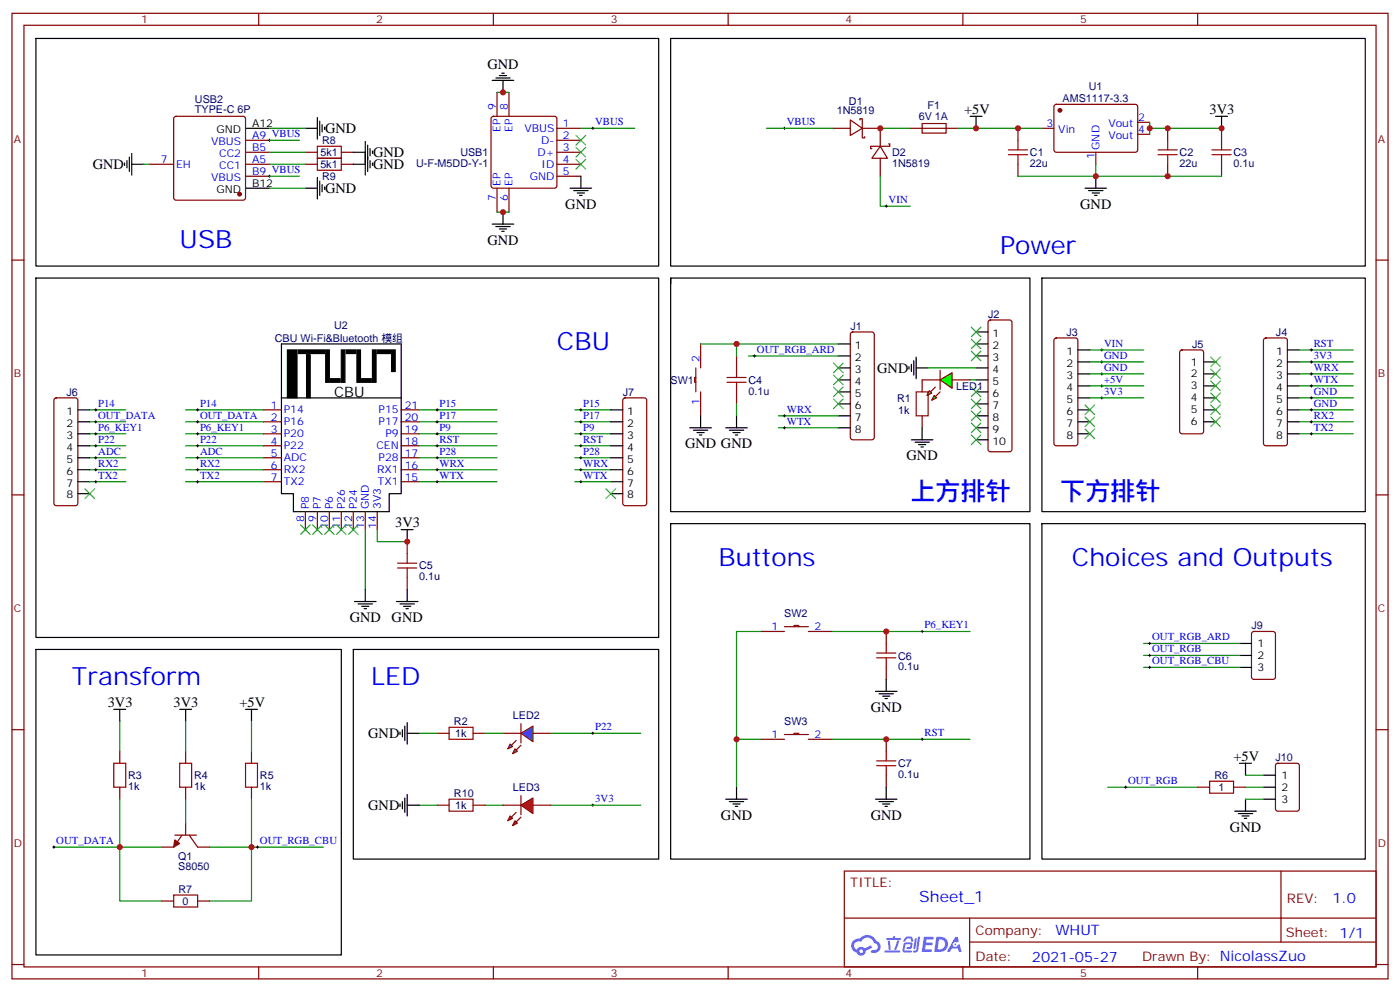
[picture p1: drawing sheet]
<svg xmlns="http://www.w3.org/2000/svg" width="412mm" height="292mm" viewBox="0 0 412 292" stroke-linecap="round" stroke-linejoin="round" font-family="sans-serif">
<g fill="none" stroke="#870000" stroke-width=".35">
<path d="M3.5 3.9h405.4v284.4h-405.4zM7.1 7.4h398.2v277.3h-398.2zM76.2 3.9v3.5M145.3 3.9v3.5M214.5 3.9v3.5M283.6 3.9v3.5M352.8 3.9v3.5M3.5 76.6h3.6M405.3 76.6h3.6M3.5 145.7h3.6M405.3 145.7h3.6M3.5 214.9h3.6"/>
<path d="M405.3 214.9h3.6M248.7 256.5h156.6v28.2h-156.6zM377.3 256.5v20.9M248.7 270.4h156.5M285.6 277.4h119.6M285.6 270.4v14.1M3.5 284h3.6M76.2 284.7v3.6M145.3 284.7v3.6M214.5 284.7v3.6M283.6 284.7v3.6M352.8 284.7v3.6"/>
<path d="M405.3 284h3.6"/>
</g>
<g fill="#5487ff">
<path d="M272.1 275.8h2.6l.3 .2-.1 .6h-2l-.1 1h1.6l.4 .4-.4 .4h-1.7l-.2 1.1 1.8 .1 .3 .3-.2 .4h-2.9z"/>
<path d="M281.4 275.9h.7l.4 1.3-.7 .3a.74 .74 0 0 0-1.1 .3 .74 .74 0 0 0 .5 1.1 .74 .74 0 0 0 .9-.7l.5-.3 .7 2.4h-.9l-.2-1h-1.9l-.5 1h-.9z"/>
<path d="M269.5 276.3h.6l-.4 2.9a.31 .31 0 0 1-.3 .3 .31 .31 0 0 1-.3-.3z"/>
<path d="M270.4 275.8h.6l-.5 4a.89 .89 0 0 1-.7 .7 .89 .89 0 0 1-.9-.3l1-.5z"/>
<path d="M266.8 276l.6-.2 1.2 .1 .5 1.3-.6 .1-.4-.9-1 .1a.95 .95 0 0 1-1 .8l-.1-.2z"/>
<path d="M266.4 277.7l1.8-.2a1.04 1.04 0 0 1 .6 1.1 1.04 1.04 0 0 1-.8 .9h-.7a.29 .29 0 0 1-.3-.4 .29 .29 0 0 1 .3-.2h.7l.2-.8h-1.4l-.4 1.8h1.9a.29 .29 0 0 1 .3 .3 .29 .29 0 0 1-.3 .3h-2l-.4-.3 .2-2.1z"/>
<path d="M260.5 279.9h4.4a.3 .3 0 0 1 .3 .3 .3 .3 0 0 1-.3 .3h-4.3z"/>
<path d="M264.3 277h.6l-.5 1.6a1.02 1.02 0 0 1-.7 1.2l-.2-.3z"/>
<path d="M261.5 277h.6l.3 2.4-.3 .3-.3-.2z"/>
<path d="M261.1 276.2h1.9l.2-.5h.5l-.1 .5h1.5a.29 .29 0 0 1 .3 .3 .29 .29 0 0 1-.3 .3h-3.9z"/>
<path d="M275.8 275.9l-.6 4.4h1.4a2.27 2.27 0 0 0 2.7-2.3 2.27 2.27 0 0 0-2.7-2.1zM276.6 276.6a1.5 1.5 0 0 1 1.8 1.6 1.5 1.5 0 0 1-1.9 1.3h-.3z"/>
<path d="M251.4 277a2.09 2.09 0 0 0 1 3.5 1.37 1.37 0 0 0 1.5 .9 1.37 1.37 0 0 0 1.1-1.4l2-1-.5-.7-1.8 1a1.4 1.4 0 0 0-2.3 .4 1.32 1.32 0 0 1-.6-1.9 1.32 1.32 0 0 1 1.9-.4 2.02 2.02 0 0 1 2-1.3 2.02 2.02 0 0 1 1.8 1.7 1.09 1.09 0 0 1 1.1 1.3 1.09 1.09 0 0 1-1.6 .7 .41 .41 0 0 0-.5 .3 .41 .41 0 0 0 .4 .5 1.89 1.89 0 0 0 2.4-1.2 1.89 1.89 0 0 0-1.2-2.4 2.98 2.98 0 0 0-5-.6l-1 .1zM253.2 280.1a.52 .52 0 0 1 1 0 .52 .52 0 0 1-1 0z"/>
<circle cx="281.4" cy="278.1" r=".28"/>
</g>
<g fill="none" stroke="#870000" stroke-width=".35">
<path d="M51.4 34.5l.5-.2h19.7l.5 .2 .2 .5v23.2l-.2 .5-.5 .2h-19.7l-.5-.2-.2-.5v-23.2zM144.9 34.5l.4-.2h18l.5 .2 .2 .5v19.7l-.2 .5-.5 .2h-18l-.5-.2-.2-.5v-19.7zM146.4 27.2v7.1M149.9 27.2v7.1M164 37.8h7.1M259.3 37.8v5.3M268.1 37.8h14.1M271.6 36.4h7.1v2.8h-7.1zM299.9 37.8v3.5M306.9 37.8h3.5M310.7 30.9l.4-.2 23.6 .1 .4 .6v13l-.7 .4h-23.5l-.5-.7v-12.7zM335.1 36h3.6"/>
<path d="M335.1 39.5h3.6M344 37.8v3.5M359.8 37.8v3.5M44.1 48.4h7.1M72.3 48.4h7.1M72.3 41.3h7.1M72.3 44.8h7.1M72.3 51.9h7.1M146.4 55.4v7.1M149.9 55.4v7.1M164 48.4h7.1M164 41.3h7.1"/>
<path d="M164 44.8h7.1M164 51.9h7.1M259.3 43.1l2.1 3.5h-4.6zM259.3 46.6v5.3M261.8 42.4h.3v.7h-5.6v.7h.3M299.9 48.4v3.5M322.8 44.8v3.6M344 48.4v3.5M359.8 48.4v3.5M250.7 98l.5-.2h5.6l.5 .2 .2 .5v30.3l-.2 .5-.5 .2h-5.6l-.5-.2-.2-.5v-30.3zM291.3 94.4l.4-.2h5.7l.5 .2 .2 .5v37.4l-.2 .5-.5 .2h-5.7l-.5-.2-.2-.5v-37.4zM310.7 99.7l.4-.2h5.7l.5 .2 .2 .5v30.4l-.2 .5-.5 .2h-5.7l-.4-.3-.3-.4v-30.4z"/>
<path d="M372.4 99.7l.5-.2h5.6l.5 .2 .2 .5v30.4l-.2 .5-.5 .2h-5.6l-.5-.3-.2-.4v-30.4zM205 111.2h-.4v1.4h.4M205 108.3v7.1M206.4 101.3v7M206.4 115.4v7M217 104.8v3.5M217 115.4v3.5M271.6 111.9v3.5M347.7 103.3l.5-.3h5.6l.7 .5v23.5l-.4 .7h-5.9l-.7-.4v-23.5zM77.6 120.7h5.3M77.6 138.3h5.3M77.6 134.8h5.3"/>
<path d="M77.6 131.3h5.3M77.6 127.7h5.3M77.6 124.2h5.3M118.2 120.7h5.3M118.2 138.3h5.3M118.2 134.8h5.3M118.2 131.3h5.3M118.2 127.7h5.3M118.2 124.2h5.3M271.6 122.4v3.6M77.6 141.9h5.3M90 150.7v5.3"/>
<path d="M93.5 150.7v5.3M97 150.7v5.3M100.5 150.7v5.3M104.1 150.7v5.3M107.6 150.7v5.3M111.1 150.7v5.3M118.2 141.9h5.3M119.9 159.5v3.5M119.9 170.1v3.5M224 185.9h7.1M231.1 184.5h7M233.9 184.5v-.3h1.4v.3"/>
<path d="M238.1 185.9h7.1M261.1 185.9v3.6M261.1 196.5v3.6M368.9 186.2l.5-.3h5.6l.7 .5v13l-.5 .6-5.8 .1-.7-.5v-12.9zM128.8 215.9h3.5M139.3 215.9h3.6M224 217.7h7.1M231.1 216.3h7M233.9 216.3v-.4h1.4v.4M238.1 217.7h7.1M261.1 217.7v3.5M35.3 221.2v3.6"/>
<path d="M35.3 231.8v3.5M54.7 221.2v3.6M54.7 231.8v3.5M74.1 221.2v3.6M74.1 231.8v3.5M261.1 228.3v3.5M352.8 231.8h3.5M363.4 231.8h3.5M375.9 225l.5-.2h5.7l.6 .4 .1 13-.5 .6-5.9 .1-.6-.5-.1-12.9zM51.5 245.9h6.4M53.6 245.9l-2.4 3.5h-3.6M54.7 242.4v3.5"/>
<path d="M55.7 245.9l2.5 3.5h3.5M47.6 265.3h3.6M58.2 265.3h3.5"/>
</g>
<g fill="none" stroke="#000" stroke-width=".35">
<path d="M10.6 11.3h183.4v67.1h-183.4zM197.6 11.3h204.6v67.1h-204.6zM72.3 37.8h7.1M90 37.8h3.5M93.5 34.6v6.4M94.2 35.7v4.2M94.9 36.7v2.1M95.6 37.4v.7M145 23.7h6.3M146 23h4.3M147.1 22.3h2.1M147.8 21.6h.7"/>
<path d="M148.2 23.7v3.5M285.8 34.3h3.5M287.5 34.3v3.5M358.1 34.3h3.5M359.8 34.3v3.5M36.7 48v.7M37.4 47.3v2.1M38.1 46.2v4.3M38.8 48.4h3.5M38.8 45.2v6.3M72.3 55.4h7.1M90 55.4h3.5"/>
<path d="M93.5 52.2v6.4M94.2 53.3v4.2M94.9 54.4v2.1M95.6 55.1v.7M167.9 55.4h6.4M169 56.1h4.2M170 56.8h2.2M170.7 57.5h.7M171.1 51.9v3.5M319.6 55.4h6.4M320.7 56.1h4.2M321.7 56.8h2.1"/>
<path d="M322.4 57.5h.7M322.8 51.9v3.5M145 66h6.3M146 66.7h4.3M147.1 67.4h2.1M147.8 68.1h.7M148.2 62.5v3.5M10.6 81.9h183.4v105.8h-183.4zM197.6 81.9v68.8h105.8v-68.8h-105.8v1.7M287.5 97.8h3.5M306.9 81.9h95.3v68.8h-95.3zM82.9 117.2v28.2h3.5v5.3h28.3v-5.3h3.5v-28.2"/>
<path d="M82.9 117.2v-15.9h35.3v15.9M82.9 117.2h35.3M246.9 101.3h3.6M246.9 104.8h3.6M246.9 108.3h3.6M246.9 111.9h3.6M246.9 115.4h3.6M246.9 118.9h3.6M267.8 108v.7M268.5 107.3v2.1M269.2 106.2v4.3M269.9 108.3h3.5"/>
<path d="M269.9 105.2v6.3M287.5 101.3h3.5M287.5 104.8h3.5M287.5 108.3h3.5M287.5 111.9h3.5M287.5 115.4h3.5M287.5 118.9h3.5M317.5 117.2h3.5M317.5 103h3.5M317.5 106.6h3.5M317.5 110.1h3.5M317.5 113.6h3.5"/>
<path d="M354.5 117.2h3.6M354.5 106.6h3.6M354.5 110.1h3.6M354.5 113.6h3.6M379.2 117.2h3.6M379.2 103h3.6M379.2 106.6h3.6M379.2 110.1h3.6M379.2 113.6h3.6M203.2 126h6.3M204.3 126.7h4.2M205.3 127.4h2.1"/>
<path d="M206 128.1h.7M206.4 122.4v3.6M213.8 126h6.3M214.8 126.7h4.3M215.9 127.4h2.1M216.6 128.1h.7M217 122.4v3.6M246.9 122.4h3.6M246.9 126h3.6M268.5 129.5h6.3M269.5 130.2h4.3M270.6 130.9h2.1"/>
<path d="M271.3 131.6h.7M271.6 126v3.5M287.5 122.4h3.5M287.5 126h3.5M287.5 129.5h3.5M317.5 120.7h3.5M317.5 124.2h3.5M317.5 127.7h3.5M354.5 120.7h3.6M354.5 124.2h3.6M379.2 120.7h3.6M379.2 124.2h3.6"/>
<path d="M379.2 127.7h3.6M118.2 156h3.5M119.9 156v3.5M197.6 154.2h105.8v98.8h-105.8zM306.9 154.2h95.3v98.8h-95.3zM104.4 177.1h6.4M105.5 177.8h4.2M106.5 178.5h2.2M107.2 179.2h.7M107.6 173.6v3.5M116.8 177.1h6.3M117.8 177.8h4.3"/>
<path d="M118.9 178.5h2.1M119.6 179.2h.7M119.9 173.6v3.5M10.6 191.2h89.9v90h-89.9zM104.1 191.2h89.9v61.8h-89.9zM365.1 196.5h3.6M365.1 189.5h3.6M365.1 193h3.6M33.5 208.9h3.5M35.3 208.9v3.5M52.9 208.9h3.5M54.7 208.9v3.5"/>
<path d="M72.3 208.9h3.5M74.1 208.9v3.5M117.8 215.6v.7M118.5 214.9v2.1M119.2 213.8v4.3M119.9 212.8v6.3M119.9 215.9h3.6M257.9 203.6h6.3M258.9 204.3h4.3M260 205h2.1M260.7 205.7h.7M261.1 200.1v3.5"/>
<path d="M213.8 235.3h6.3M214.8 236h4.3M215.9 236.7h2.1M216.6 237.5h.7M217 231.8v3.5M257.9 235.3h6.3M258.9 236h4.3M260 236.7h2.1M260.7 237.5h.7M261.1 231.8v3.5M363.7 238.9h6.4M364.8 239.6h4.2"/>
<path d="M365.1 224.8h3.6M366.9 224.8v3.5M366.9 235.3v3.6M372.2 235.3h3.5M372.2 228.3h3.5M372.2 231.8h3.5M365.8 240.3h2.1M366.5 241h.7"/>
</g>
<g fill="#870000" stroke="#870000" stroke-width=".35">
<path d="M51.5 247.3l1.4 1.1-1.7 1z"/>
<circle cx="70.6" cy="57.2" r=".53"/>
<circle cx="312.2" cy="32.5" r=".53"/>
</g>
<g fill="none" stroke="#000" stroke-width=".29">
<path d="M174.3 37.8h.7M174.6 37.4v.7M230.7 37.8h.7M231.1 37.4v.7M79 41.3h.7M79 51.9h.7M79.4 41v.7M79.4 51.5v.7M260.7 60.7h.7M261.1 60.4v.7M221.9 104.8h.7M222.2 104.5v.7"/>
<path d="M324.2 117.2h.7M324.2 113.6h.7M324.2 110.1h.7M324.2 106.6h.7M324.2 103h.7M324.6 102.7v.7M324.6 106.2v.7M324.6 109.7v.8M324.6 113.3v.7M324.6 116.8v.7M385.9 117.2h.7M385.9 113.6h.7"/>
<path d="M385.9 110.1h.7M385.9 106.6h.7M385.9 103h.7M386.3 102.7v.7M386.3 106.2v.7M386.3 109.7v.8M386.3 113.3v.7M386.3 116.8v.7M57.9 120.7h.7M57.9 124.2h.7M57.9 127.7h.7M57.9 131.3h.7"/>
<path d="M57.9 134.8h.7M57.9 138.3h.7M58.2 120.3v.7M58.2 123.9v.7M58.2 127.4v.7M58.2 130.9v.7M58.2 134.4v.7M58.2 138v.7M128.4 120.7h.7M128.4 124.2h.7M128.4 127.7h.7M128.4 131.3h.7"/>
<path d="M128.4 134.8h.7M128.4 138.3h.7M128.8 120.3v.7M128.8 123.9v.7M128.8 127.4v.7M128.8 130.9v.7M128.8 134.4v.7M128.8 138v.7M230.7 122.4h.7M230.7 126h.7M231.1 122.1v.7M231.1 125.6v.7"/>
<path d="M385.9 120.7h.7M385.9 124.2h.7M385.9 127.7h.7M386.3 120.3v.7M386.3 123.9v.7M386.3 127.4v.7M57.9 141.9h.7M58.2 141.5v.7M128.4 141.9h.7M128.8 141.5v.7M271.3 185.9h.7M271.6 185.6v.7"/>
<path d="M338.3 189.5h.7M338.3 196.5h.7M338.3 193h.7M338.7 189.1v.7M338.7 192.7v.7M338.7 196.2v.7M271.3 217.7h.7M271.6 217.3v.8M331.3 231.8h.7M331.6 231.5v.7M15.5 249.4h.7M15.9 249.1v.7"/>
<path d="M75.5 249.4h.7M75.8 249.1v.7"/>
</g>
<g fill="none" stroke="#008700" stroke-width=".35">
<path d="M79.4 37.8h10.6M146.4 27.2h3.5M171.1 37.8h15.9M338.7 37.8h21.1M338.7 36v3.5M42.3 48.4h1.8M79.4 41.3h8.8M79.4 51.9h8.8M79.4 55.4h10.6M259.3 51.9v8.8h8.8M299.9 51.9h59.9M322.8 48.4v3.5"/>
<path d="M146.4 62.5h3.5M206.4 101.3h40.5M217 101.3v3.5M217 118.9v3.5M220.5 104.8h26.4M273.4 108.3h14.1M285.8 111.9h1.7M321 117.2h15.9M321 103h15.9M321 106.6h15.9M321 110.1h15.9M321 113.6h15.9"/>
<path d="M382.8 117.2h15.8M382.8 103h15.8M382.8 106.6h15.8M382.8 110.1h15.8M382.8 113.6h15.8M54.7 120.7h22.9M54.7 124.2h22.9M54.7 127.7h22.9M54.7 131.3h22.9M54.7 134.8h22.9M54.7 138.3h22.9M123.5 120.7h22.9"/>
<path d="M123.5 124.2h22.9M123.5 127.7h22.9M123.5 131.3h22.9M123.5 134.8h22.9M123.5 138.3h22.9M229.3 122.4h17.6M229.3 126h17.6M382.8 120.7h15.8M382.8 124.2h15.8M382.8 127.7h15.8M54.7 141.9h22.9M107.6 156v17.6"/>
<path d="M111.1 156v3.5h8.8M123.5 141.9h22.9M224 185.9h-7v45.9M245.2 185.9h40.6M336.9 189.5h28.2M336.9 193h28.2M336.9 196.5h28.2M35.3 212.4v8.8M54.7 212.4v8.8M74.1 212.4v8.8M217 217.7h7M245.2 217.7h40.6"/>
<path d="M35.3 235.3v30h12.3M54.7 235.3v7.1M74.1 235.3v30h-12.4M326.3 231.8h26.5M366.9 228.3h5.3M366.9 235.3h5.3M366.9 231.8h5.3M15.9 249.4h31.7M61.7 249.4h33.5"/>
</g>
<g fill="none" stroke="#3c3" stroke-width=".35">
<path d="M169.7 39.9l2.8 2.8M172.5 39.9l-2.8 2.8M169.7 43.4l2.8 2.8M169.7 47l2.8 2.8M172.5 43.4l-2.8 2.8M172.5 47l-2.8 2.8M286.1 96.3l2.8 2.9M286.1 99.9l2.8 2.8M288.9 96.3l-2.8 2.9M288.9 99.9l-2.8 2.8M245.5 106.9l2.9 2.8M245.5 110.5l2.9 2.8"/>
<path d="M245.5 114l2.9 2.8M245.5 117.5l2.9 2.8M248.4 106.9l-2.9 2.8M248.4 110.5l-2.9 2.8M248.4 114l-2.9 2.8M248.4 117.5l-2.9 2.8M286.1 103.4l2.8 2.8M286.1 114l2.8 2.8M286.1 117.5l2.8 2.8M288.9 103.4l-2.8 2.8M288.9 114l-2.8 2.8M288.9 117.5l-2.8 2.8"/>
<path d="M319.6 119.3l2.8 2.8M322.4 119.3l-2.8 2.8M356.7 105.2l2.8 2.8M356.7 108.7l2.8 2.8M356.7 112.2l2.8 2.8M356.7 115.7l2.8 2.9M356.7 119.3l2.8 2.8M359.5 105.2l-2.8 2.8M359.5 108.7l-2.8 2.8M359.5 112.2l-2.8 2.8M359.5 115.7l-2.8 2.9M359.5 119.3l-2.8 2.8"/>
<path d="M286.1 121l2.8 2.9M286.1 124.6l2.8 2.8M286.1 128.1l2.8 2.8M288.9 121l-2.8 2.9M288.9 124.6l-2.8 2.8M288.9 128.1l-2.8 2.8M319.6 122.8l2.8 2.8M319.6 126.3l2.8 2.9M322.4 122.8l-2.8 2.8M322.4 126.3l-2.8 2.9M356.7 122.8l2.8 2.8M359.5 122.8l-2.8 2.8"/>
</g>
<g fill="none" stroke="#a10000" stroke-width=".35">
<path d="M297 45.5h5.7M297 44.1h5.7M299.9 41.3v2.8M299.9 45.5v2.9M341.1 45.5h5.7M341.1 44.1h5.7M344 41.3v2.8M344 45.5v2.9M357 45.5h5.7M357 44.1h5.7M359.8 41.3v2.8M359.8 45.5v2.9"/>
<path d="M214.1 112.6h5.7M214.1 111.2h5.7M217 108.3v2.9M217 112.6v2.8M269.9 115.4h3.5v7h-3.5zM117.1 167.3h5.7M117.1 165.8h5.7M119.9 163v2.8M119.9 167.3v2.8M258.2 193.7h5.7M258.2 192.3h5.7M261.1 189.5v2.8"/>
<path d="M261.1 193.7v2.8M132.3 214.2h7v3.5h-7zM33.5 224.8h3.5v7h-3.5zM52.9 224.8h3.5v7h-3.5zM72.3 224.8h3.5v7h-3.5zM258.2 225.5h5.7M258.2 224h5.7M261.1 221.2v2.8M261.1 225.5v2.8M356.3 230h7.1v3.6h-7.1zM51.2 263.6h7v3.5h-7z"/>
</g>
<path d="M84.7 103h2.8v14.2h-2.8zM87.8 103h7.8v1.1h-7.8zM90.3 104.5h1.1v12.7h-1.1zM96 103h1v9.6h-1zM97.4 111.5h2.8v1.1h-2.8zM100.5 103h1.1v9.6h-1.1zM102 103h2.8v1.1h-2.8zM105.1 103h1.1v9.6h-1.1zM106.5 111.5h2.9v1.1h-2.9zM109.7 103h1.1v9.6h-1.1zM111.1 103h3.9v1.1h-3.9zM115.4 103h1v6.4h-1z" fill="#000" stroke="#000" stroke-width=".35"/>
<path d="M153.5 215.9l3.5-2.1v4.6z" fill="#09f" stroke="#870000" stroke-width=".35"/>
<path d="M153.5 213.1v5.7z" fill="#f00" stroke="#870000" stroke-width=".35"/>
<g fill="#870000" stroke="#870000" stroke-width=".35">
<path d="M153.5 219.5l-1.5 1.4z"/>
<path d="M152 218.1l-1.4 1.4z"/>
</g>
<g fill="#09f" stroke="#870000" stroke-width=".35">
<path d="M151.7 220.5l.7 .7-1.4 .7z"/>
<path d="M150.3 219.1l.7 .7-1.4 .7z"/>
</g>
<g fill="none" stroke="#870000" stroke-width=".35">
<path d="M245.2 37.8h5.3M250.5 35.3l3.5 2.5-3.5 2.1zM253.3 35.3v-.3h.7v5.6h.7v-.3M254 37.8h5.3M90 44.8h3.5M90 48.4h3.5M100.5 44.8h3.6M100.5 48.4h3.6M16.1 117.4l.5-.2h5.6l.5 .2 .2 .5v30.3l-.2 .5-.5 .2h-5.6l-.5-.2-.2-.5v-30.3zM183.7 117.4l.4-.2h5.7l.5 .2 .2 .5v30.3l-.2 .5-.5 .2h-5.7l-.4-.2-.3-.5v-30.3zM148.2 215.9h5.3M157 215.9h5.3"/>
<path d="M128.8 237.1h3.5M139.3 237.1h3.6"/>
</g>
<g fill="none" stroke="#008700" stroke-width=".35">
<path d="M225.8 37.8h19.4M259.3 37.8h8.8M282.2 37.8h24.7M79.4 44.8h10.6M79.4 48.4h10.6M26.5 120.7h10.5M26.5 124.2h10.5M26.5 127.7h10.5M26.5 131.3h10.5M26.5 134.8h10.5M26.5 138.3h10.5M169.3 120.7h10.6"/>
<path d="M169.3 124.2h10.6M169.3 127.7h10.6M169.3 131.3h10.6M169.3 134.8h10.6M169.3 138.3h10.6M26.5 141.9h10.5M169.3 141.9h10.6M123.5 215.9h5.3M142.9 215.9h5.3M162.3 215.9h26.4M123.5 237.1h5.3M142.9 237.1h5.3"/>
<path d="M162.3 237.1h26.4"/>
</g>
<g fill="none" stroke="#000" stroke-width=".29">
<path d="M27.9 120.7h.7M27.9 124.2h.7M27.9 127.7h.7M27.9 131.3h.7M27.9 134.8h.7M27.9 138.3h.7M28.2 120.3v.7M28.2 123.9v.7M28.2 127.4v.7M28.2 130.9v.7M28.2 134.4v.7M28.2 138v.7"/>
<path d="M170.7 120.7h.7M170.7 124.2h.7M170.7 127.7h.7M170.7 131.3h.7M170.7 134.8h.7M170.7 138.3h.7M171.1 120.3v.7M171.1 123.9v.7M171.1 127.4v.7M171.1 130.9v.7M171.1 134.4v.7M171.1 138v.7"/>
<path d="M27.9 141.9h.7M28.2 141.5v.7M170.7 141.9h.7M171.1 141.5v.7M174.3 215.9h.7M174.6 215.6v.7M174.3 237.1h.7M174.6 236.7v.8"/>
</g>
<g fill="none" stroke="#000" stroke-width=".35">
<path d="M104.1 48.4h3.5M104.1 44.8h3.5M107.6 41.7v9.8M108.3 42.7v7.8M109 43.8v2.1M109 47.3v2.1M109.7 44.5v.7M109.7 48v.7M22.9 120.7h3.6M22.9 124.2h3.6M22.9 127.7h3.6M22.9 131.3h3.6"/>
<path d="M22.9 134.8h3.6M22.9 138.3h3.6M179.9 120.7h3.5M179.9 124.2h3.5M179.9 127.7h3.5M179.9 131.3h3.5M179.9 134.8h3.5M179.9 138.3h3.5M22.9 141.9h3.6M22.9 145.4h3.6M179.9 141.9h3.5M179.9 145.4h3.5"/>
<path d="M117.8 236.7v.8M118.5 236v2.2M119.2 235v4.2M119.9 237.1h3.6M119.9 233.9v6.4"/>
</g>
<g fill="none" stroke="#3c3" stroke-width=".35">
<path d="M25 144l2.9 2.8M27.9 144l-2.9 2.8M88.5 154.6l2.9 2.8M91.4 154.6l-2.9 2.8M92.1 154.6l2.8 2.8M94.9 154.6l-2.8 2.8M95.6 154.6l2.8 2.8M98.4 154.6l-2.8 2.8M99.1 154.6l2.9 2.8M102 154.6l-2.9 2.8M102.7 154.6l2.8 2.8M105.5 154.6l-2.8 2.8"/>
<path d="M178.5 144l2.8 2.8M181.3 144l-2.8 2.8"/>
</g>
<path d="M93.5 43.1h7v3.5h-7zM93.5 46.6h7v3.5h-7zM132.3 235.3h7v3.6h-7z" fill="none" stroke="#a10000" stroke-width=".35"/>
<g fill="#f00" stroke="#870000" stroke-width=".35">
<path d="M153.5 237.1l3.5-2.1v4.6z"/>
<path d="M153.5 234.3v5.6z"/>
</g>
<g fill="#870000" stroke="#870000" stroke-width=".35">
<path d="M153.5 240.6l-1.5 1.4z"/>
<path d="M152 239.2l-1.4 1.4z"/>
</g>
<g fill="#f00" stroke="#870000" stroke-width=".35">
<path d="M151.7 241.7l.7 .7-1.4 .7z"/>
<path d="M150.3 240.3l.7 .7-1.4 .7z"/>
</g>
<path d="M271.6 111.9h5.3M280.5 111.9h5.3M148.2 237.1h5.3M157 237.1h5.3" fill="none" stroke="#870000" stroke-width=".35"/>
<g fill="#0f0" stroke="#870000" stroke-width=".35">
<path d="M273.8 115l.7 .7-1.5 .8z"/>
<path d="M275.2 116.5l.7 .7-1.4 .7z"/>
</g>
<g fill="#870000" stroke="#870000" stroke-width=".35">
<path d="M274.1 115.4l1.4-1.4z"/>
<path d="M276.9 115.4l-1.4 1.4z"/>
</g>
<path d="M276.9 109v5.7z" fill="#f00" stroke="#870000" stroke-width=".35"/>
<path d="M276.9 111.9l3.6-2.2v4.6z" fill="#0f0" stroke="#870000" stroke-width=".35"/>
<g fill="#c00">
<circle cx="148.2" cy="62.5" r=".88"/>
<circle cx="148.2" cy="27.2" r=".88"/>
<circle cx="299.9" cy="37.8" r=".88"/>
<circle cx="344" cy="51.9" r=".88"/>
<circle cx="338.7" cy="37.8" r=".88"/>
<circle cx="344" cy="37.8" r=".88"/>
<circle cx="359.8" cy="37.8" r=".88"/>
<circle cx="322.8" cy="51.9" r=".88"/>
<circle cx="119.9" cy="159.5" r=".88"/>
<circle cx="217" cy="101.3" r=".88"/>
<circle cx="261.1" cy="185.9" r=".88"/>
<circle cx="261.1" cy="217.7" r=".88"/>
<circle cx="217" cy="217.7" r=".88"/>
<circle cx="35.3" cy="249.4" r=".88"/>
<circle cx="74.1" cy="249.4" r=".88"/>
<circle cx="287.5" cy="37.8" r=".88"/>
<circle cx="259.3" cy="37.8" r=".88"/>
</g>
<g font-size="7.4" fill="#00f">
<text x="52.9" y="73.1">USB</text>
<text x="294.6" y="74.8">Pow</text>
<text x="309.6" y="74.8">er</text>
<text x="164" y="103">CBU</text>
<text x="268.1" y="147.1">上方排针</text>
<text x="312.2" y="147.1">下方排针</text>
<text x="211.7" y="166.5">Buttons</text>
<text x="315.7" y="166.5">Choices and Outputs</text>
<text x="21.2" y="201.8">Transform</text>
<text x="109.4" y="201.8">LED</text>
</g>
<text font-size="4.6" fill="#00f" x="270.8" y="265.5">Sheet_1</text>
<g font-size="4.2">
<text x="143.6" y="20.4">GND</text>
<text x="284" y="33.5">+5V</text>
<text x="356.3" y="33.5">3V3</text>
<text x="95.8" y="39.2">GND</text>
<text x="109.9" y="46.3">GND</text>
<text x="27.3" y="49.8">GND</text>
<text x="109.9" y="49.9">GND</text>
<text x="95.8" y="56.9">GND</text>
<text x="166.5" y="61.5">GND</text>
<text x="318.2" y="61.5">GND</text>
<text x="143.6" y="72.1">GND</text>
<text x="258.4" y="109.7">GND</text>
<text x="98.4" y="116.8">CBU</text>
<text x="201.8" y="132">GND GND</text>
<text x="267.1" y="135.6">GND</text>
<text x="116.4" y="155.3">3V3</text>
<text x="103" y="183.2">GND</text>
<text x="115.4" y="183.2">GND</text>
<text x="31.7" y="208.2">3V3</text>
<text x="51.2" y="208.2">3V3</text>
<text x="70.6" y="208.2">+5V</text>
<text x="256.5" y="209.6">GND</text>
<text x="108.5" y="217.3">GND</text>
<text x="363.4" y="224">+5V</text>
<text x="108.5" y="238.5">GND</text>
<text x="212.4" y="241.4">GND</text>
<text x="256.5" y="241.4">GND</text>
<text x="362.3" y="244.9">GND</text>
</g>
<g font-size="4.2" fill="#00f">
<text x="392.5" y="265.8">1.0</text>
<text x="310.9" y="275.3">WHUT</text>
<text x="304" y="283.1">2021-05-27</text>
</g>
<g font-size="3.9" fill="#800">
<text x="250.5" y="261.1">TITLE:</text>
<text x="379.1" y="265.8">REV:</text>
<text x="287.4" y="275.3">Company:</text>
<text x="378.7" y="275.9">Sheet: 1/1</text>
<text x="287.4" y="283">Date:</text>
<text x="336.4" y="283.1">Draw</text>
<text x="346.6" y="283.1">n By: NicolassZuo</text>
</g>
<g font-size="3.2" fill="#800">
<text x="41.6" y="6.9">1</text>
<text x="110.8" y="6.9">2</text>
<text x="179.9" y="6.9">3</text>
<text x="249.1" y="6.9">4</text>
<text x="318.2" y="6.9">5</text>
<text x="4.1" y="42">A</text>
<text x="405.9" y="42">A</text>
<text x="4.1" y="111.2">B</text>
<text x="405.9" y="111.2">B</text>
<text x="4.1" y="180.3">C</text>
<text x="405.9" y="180.3">C</text>
<text x="4.1" y="249.4">D</text>
<text x="405.9" y="249.4">D</text>
<text x="41.6" y="287.7">1</text>
<text x="110.8" y="287.7">2</text>
<text x="179.9" y="287.7">3</text>
<text x="249.1" y="287.7">4</text>
<text x="318.2" y="287.7">5</text>
</g>
<g font-size="3.2" fill="#000080">
<text x="320.7" y="26.5">U1</text>
<text x="57.4" y="33.2">TYPE-C 6P</text>
<text x="57.4" y="30.3">USB2</text>
<text x="246.5" y="33.6">1N5819</text>
<text x="250.1" y="30.9">D1</text>
<text x="270.7" y="35.4">6V 1A</text>
<text x="273.2" y="32.1">F1</text>
<text x="313" y="30.1">AMS1117-3.3</text>
<text x="94.4" y="46">5k1</text>
<text x="94.9" y="42.5">R8</text>
<text x="135.6" y="46">USB1</text>
<text x="262.8" y="46">D2</text>
<text x="303.4" y="46">C1</text>
<text x="347.5" y="46">C2</text>
<text x="363.4" y="46">C3</text>
<text x="94.4" y="49.5">5k1</text>
<text x="94.9" y="53">R9</text>
<text x="122.6" y="49.2">U-F-M5DD-Y-1</text>
<text x="262.8" y="49.1">1N5819</text>
<text x="303.4" y="49.1">22u</text>
<text x="347.5" y="49.1">22u</text>
<text x="363.4" y="49.1">0.1u</text>
<text x="291.1" y="93.6">J2</text>
<text x="81" y="100.7">CBU Wi-Fi&amp;Bluetooth 模组</text>
<text x="98.4" y="97">U2</text>
<text x="250.5" y="97.1">J1</text>
<text x="314.1" y="98.9">J3</text>
<text x="375.9" y="98.9">J4</text>
<text x="351.2" y="102.4">J5</text>
<text x="197.5" y="113">SW1</text>
<text x="220.5" y="113">C4</text>
<text x="19.6" y="116.5">J6</text>
<text x="183.5" y="116.5">J7</text>
<text x="220.5" y="116.2">0.1u</text>
<text x="264.2" y="118.3">R1</text>
<text x="281.6" y="114.8">LED1</text>
<text x="264.6" y="121.8">1k</text>
<text x="123.5" y="167.7">C5</text>
<text x="123.5" y="170.9">0.1u</text>
<text x="231" y="181.8">SW2</text>
<text x="368.7" y="185.3">J9</text>
<text x="264.6" y="197.3">0.1u</text>
<text x="264.6" y="194.2">C6</text>
<text x="133.7" y="213.6">R2</text>
<text x="151.1" y="211.8">LED2</text>
<text x="231" y="213.6">SW3</text>
<text x="134.1" y="217.1">1k</text>
<text x="264.6" y="226">C7</text>
<text x="375.7" y="224.1">J10</text>
<text x="37.7" y="232.6">1k</text>
<text x="37.8" y="229.4">R3</text>
<text x="57.1" y="232.6">1k</text>
<text x="57.2" y="229.4">R4</text>
<text x="76.6" y="232.6">1k</text>
<text x="76.6" y="229.4">R5</text>
<text x="151.1" y="233">LED3</text>
<text x="264.6" y="229">0.1u</text>
<text x="357.7" y="229.4">R6</text>
<text x="358.9" y="233">1</text>
<text x="133.7" y="234.7">R10</text>
<text x="134.1" y="238.2">1k</text>
<text x="52.5" y="256.3">S8050</text>
<text x="52.5" y="253.1">Q1</text>
<text x="52.6" y="262.9">R7</text>
<text x="53.8" y="266.5">0</text>
</g>
<g font-size="3.2" fill="#00f">
<text x="146" y="32.5" transform="rotate(-90 146 32.5)">9</text>
<text x="149.6" y="32.5" transform="rotate(-90 149.6 32.5)">8</text>
<text x="335.3" y="35.7">2</text>
<text x="74.3" y="41">A9 VBUS</text>
<text x="147.5" y="38.9" transform="rotate(-90 147.5 38.9)">EP</text>
<text x="151" y="38.9" transform="rotate(-90 151 38.9)">EP</text>
<text x="154.5" y="38.8">VBUS</text>
<text x="165.8" y="37.4">1</text>
<text x="165.8" y="41">2</text>
<text x="175.3" y="36.9">VBUS</text>
<text x="231.8" y="36.9">VBUS</text>
<text x="308.3" y="37.4">3</text>
<text x="311.7" y="39.2">Vin</text>
<text x="326.5" y="37.4">Vout</text>
<text x="326.5" y="41">Vout</text>
<text x="335.3" y="39.2">4</text>
<text x="62.2" y="42.7">VBUS</text>
<text x="64.6" y="46.2">CC2</text>
<text x="74.3" y="44.5">B5</text>
<text x="158.3" y="45.9">D+</text>
<text x="159.4" y="42.4">D-</text>
<text x="165.8" y="44.5">3</text>
<text x="322.4" y="46.9" transform="rotate(-90 322.4 46.9)">1</text>
<text x="323.8" y="44.1" transform="rotate(-90 323.8 44.1)">GND</text>
<text x="47.4" y="48">7</text>
<text x="51.9" y="49.4">EH</text>
<text x="62.2" y="53.3">VBUS</text>
<text x="64.6" y="49.8">CC1</text>
<text x="74.3" y="48">A5</text>
<text x="74.3" y="51.5">B9 VBUS</text>
<text x="156.1" y="53">GND</text>
<text x="159.6" y="49.4">ID</text>
<text x="165.8" y="48">4</text>
<text x="165.8" y="51.5">5</text>
<text x="146" y="59.2" transform="rotate(-90 146 59.2)">7</text>
<text x="147.5" y="54.7" transform="rotate(-90 147.5 54.7)">EP</text>
<text x="149.6" y="59.2" transform="rotate(-90 149.6 59.2)">6</text>
<text x="151" y="54.7" transform="rotate(-90 151 54.7)">EP</text>
<text x="261.8" y="59.8">VIN</text>
<text x="206" y="106.6" transform="rotate(-90 206 106.6)">2</text>
<text x="223" y="103.9">OUT_RGB_ARD</text>
<text x="325.3" y="105.7">GND</text>
<text x="325.3" y="102.2">VIN</text>
<text x="387" y="102.2">RST</text>
<text x="387" y="105.7">3V3</text>
<text x="325.3" y="112.7">+5V</text>
<text x="325.3" y="109.2">GND</text>
<text x="387" y="109.2">WRX</text>
<text x="387" y="112.7">WTX</text>
<text x="28.9" y="119.8">P14</text>
<text x="58.9" y="119.8">P14</text>
<text x="129.5" y="119.8">P15</text>
<text x="171.8" y="119.8">P15</text>
<text x="206" y="119.2" transform="rotate(-90 206 119.2)">1</text>
<text x="325.3" y="116.3">3V3</text>
<text x="387" y="116.3">GND</text>
<text x="387" y="119.8">GND</text>
<text x="28.9" y="123.3">OUT_DATA</text>
<text x="58.9" y="123.3">OUT_DATA</text>
<text x="79.8" y="123.9">2</text>
<text x="79.8" y="120.3">1</text>
<text x="83.6" y="125.3">P16</text>
<text x="83.6" y="121.7">P14</text>
<text x="111.5" y="121.7">P15</text>
<text x="111.5" y="125.3">P17</text>
<text x="119.2" y="120.3">21</text>
<text x="119.2" y="123.9">20</text>
<text x="129.5" y="123.3">P17</text>
<text x="171.8" y="123.3">P17</text>
<text x="231.8" y="121.6">WRX</text>
<text x="231.8" y="125.1">WTX</text>
<text x="387" y="123.3">RX2</text>
<text x="28.9" y="126.9">P6_KEY1</text>
<text x="28.9" y="130.4">P22</text>
<text x="58.9" y="130.4">P22</text>
<text x="58.9" y="126.9">P6_KEY1</text>
<text x="79.8" y="130.9">4</text>
<text x="79.8" y="127.4">3</text>
<text x="83.6" y="128.8">P20</text>
<text x="113.5" y="128.8">P9</text>
<text x="119.2" y="130.9">18</text>
<text x="119.2" y="127.4">19</text>
<text x="129.5" y="126.9">P9</text>
<text x="129.5" y="130.4">RST</text>
<text x="171.8" y="126.9">P9</text>
<text x="171.8" y="130.4">RST</text>
<text x="387" y="126.9">TX2</text>
<text x="28.9" y="133.9">ADC</text>
<text x="28.9" y="137.4">RX2</text>
<text x="58.9" y="133.9">ADC</text>
<text x="58.9" y="137.4">RX2</text>
<text x="79.8" y="138">6</text>
<text x="79.8" y="134.4">5</text>
<text x="83.6" y="135.9">ADC</text>
<text x="83.6" y="132.3">P22</text>
<text x="110.9" y="132.3">CEN</text>
<text x="111.5" y="135.9">P28</text>
<text x="119.2" y="138">16</text>
<text x="119.2" y="134.4">17</text>
<text x="129.5" y="133.9">P28</text>
<text x="129.5" y="137.4">WRX</text>
<text x="171.8" y="133.9">P28</text>
<text x="171.8" y="137.4">WRX</text>
<text x="28.9" y="141">TX2</text>
<text x="58.9" y="141">TX2</text>
<text x="79.8" y="141.5">7</text>
<text x="83.6" y="142.9">TX2</text>
<text x="83.6" y="139.4">RX2</text>
<text x="111.1" y="139.4">RX1</text>
<text x="111.3" y="142.9">TX1</text>
<text x="119.2" y="141.5">15</text>
<text x="129.5" y="141">WTX</text>
<text x="171.8" y="141">WTX</text>
<text x="91" y="150" transform="rotate(-90 91 150)">P8</text>
<text x="94.5" y="150" transform="rotate(-90 94.5 150)">P7</text>
<text x="98.1" y="150" transform="rotate(-90 98.1 150)">P6</text>
<text x="101.6" y="150" transform="rotate(-90 101.6 150)">P26</text>
<text x="105.1" y="150" transform="rotate(-90 105.1 150)">P24</text>
<text x="108.7" y="150" transform="rotate(-90 108.7 150)">GND</text>
<text x="112.2" y="150" transform="rotate(-90 112.2 150)">3V3</text>
<text x="89.6" y="153.7" transform="rotate(-90 89.6 153.7)">8</text>
<text x="93.1" y="153.7" transform="rotate(-90 93.1 153.7)">9</text>
<text x="96.7" y="155.8" transform="rotate(-90 96.7 155.8)">10</text>
<text x="100.2" y="155.8" transform="rotate(-90 100.2 155.8)">11</text>
<text x="103.7" y="155.8" transform="rotate(-90 103.7 155.8)">12</text>
<text x="107.2" y="155.8" transform="rotate(-90 107.2 155.8)">13</text>
<text x="110.8" y="155.8" transform="rotate(-90 110.8 155.8)">14</text>
<text x="227.3" y="185.6">1</text>
<text x="239.9" y="185.6">2</text>
<text x="272.4" y="185.1">P6_KEY1</text>
<text x="339.4" y="188.6">OUT_RGB_ARD</text>
<text x="339.4" y="195.6">OUT_RGB_CBU</text>
<text x="339.4" y="192.1">OUT_RGB</text>
<text x="175.3" y="215">P22</text>
<text x="227.3" y="217.3">1</text>
<text x="239.9" y="217.3">2</text>
<text x="272.4" y="216.8">RST</text>
<text x="332.3" y="230.9">OUT_RGB</text>
<text x="175.3" y="236.2">3V3</text>
<text x="16.6" y="248.6">OUT_DATA</text>
<text x="76.6" y="248.6">OUT_RGB_CBU</text>
</g>
<g font-size="3.2">
<text x="63.7" y="39.2">GND</text>
<text x="74.3" y="37.4">A12</text>
<text x="63.7" y="56.8">GND</text>
<text x="74.3" y="55.1">B12</text>
<text x="292.3" y="99.2">1</text>
<text x="251.8" y="102.7">1</text>
<text x="251.8" y="106.2">2</text>
<text x="292.3" y="102.7">2</text>
<text x="292.3" y="106.2">3</text>
<text x="314.2" y="104.5">1</text>
<text x="314.2" y="108">2</text>
<text x="350.8" y="107.6">1</text>
<text x="375.9" y="104.5">1</text>
<text x="375.9" y="108">2</text>
<text x="251.8" y="109.7">3</text>
<text x="251.8" y="113.3">4</text>
<text x="292.3" y="109.7">4</text>
<text x="292.3" y="113.3">5</text>
<text x="314.2" y="111.5">3</text>
<text x="350.8" y="111.2">2</text>
<text x="375.9" y="111.5">3</text>
<text x="251.8" y="116.8">5</text>
<text x="292.3" y="116.8">6</text>
<text x="314.2" y="115">4</text>
<text x="314.2" y="118.6">5</text>
<text x="350.8" y="114.7">3</text>
<text x="350.8" y="118.2">4</text>
<text x="375.9" y="115">4</text>
<text x="375.9" y="118.6">5</text>
<text x="19.6" y="122.1">1</text>
<text x="19.6" y="125.6">2</text>
<text x="184.7" y="122.1">1</text>
<text x="184.7" y="125.6">2</text>
<text x="251.8" y="120.3">6</text>
<text x="251.8" y="123.9">7</text>
<text x="292.3" y="120.3">7</text>
<text x="292.3" y="123.9">8</text>
<text x="314.2" y="122.1">6</text>
<text x="314.2" y="125.6">7</text>
<text x="350.8" y="121.7">5</text>
<text x="350.8" y="125.3">6</text>
<text x="375.9" y="122.1">6</text>
<text x="375.9" y="125.6">7</text>
<text x="19.6" y="129.2">3</text>
<text x="184.7" y="129.2">3</text>
<text x="251.8" y="127.4">8</text>
<text x="292.3" y="127.4">9</text>
<text x="292.3" y="130.9">10</text>
<text x="314.2" y="129.2">8</text>
<text x="375.9" y="129.2">8</text>
<text x="19.6" y="132.7">4</text>
<text x="19.6" y="136.2">5</text>
<text x="184.7" y="132.7">4</text>
<text x="184.7" y="136.2">5</text>
<text x="19.6" y="139.7">6</text>
<text x="19.6" y="143.3">7</text>
<text x="184.7" y="139.7">6</text>
<text x="184.7" y="143.3">7</text>
<text x="19.6" y="146.8">8</text>
<text x="184.7" y="146.8">8</text>
<text x="370.4" y="190.5">1</text>
<text x="370.4" y="197.6">3</text>
<text x="370.4" y="194.1">2</text>
<text x="377.5" y="229.3">1</text>
<text x="377.5" y="232.9">2</text>
<text x="377.5" y="236.4">3</text>
</g>
</svg>
